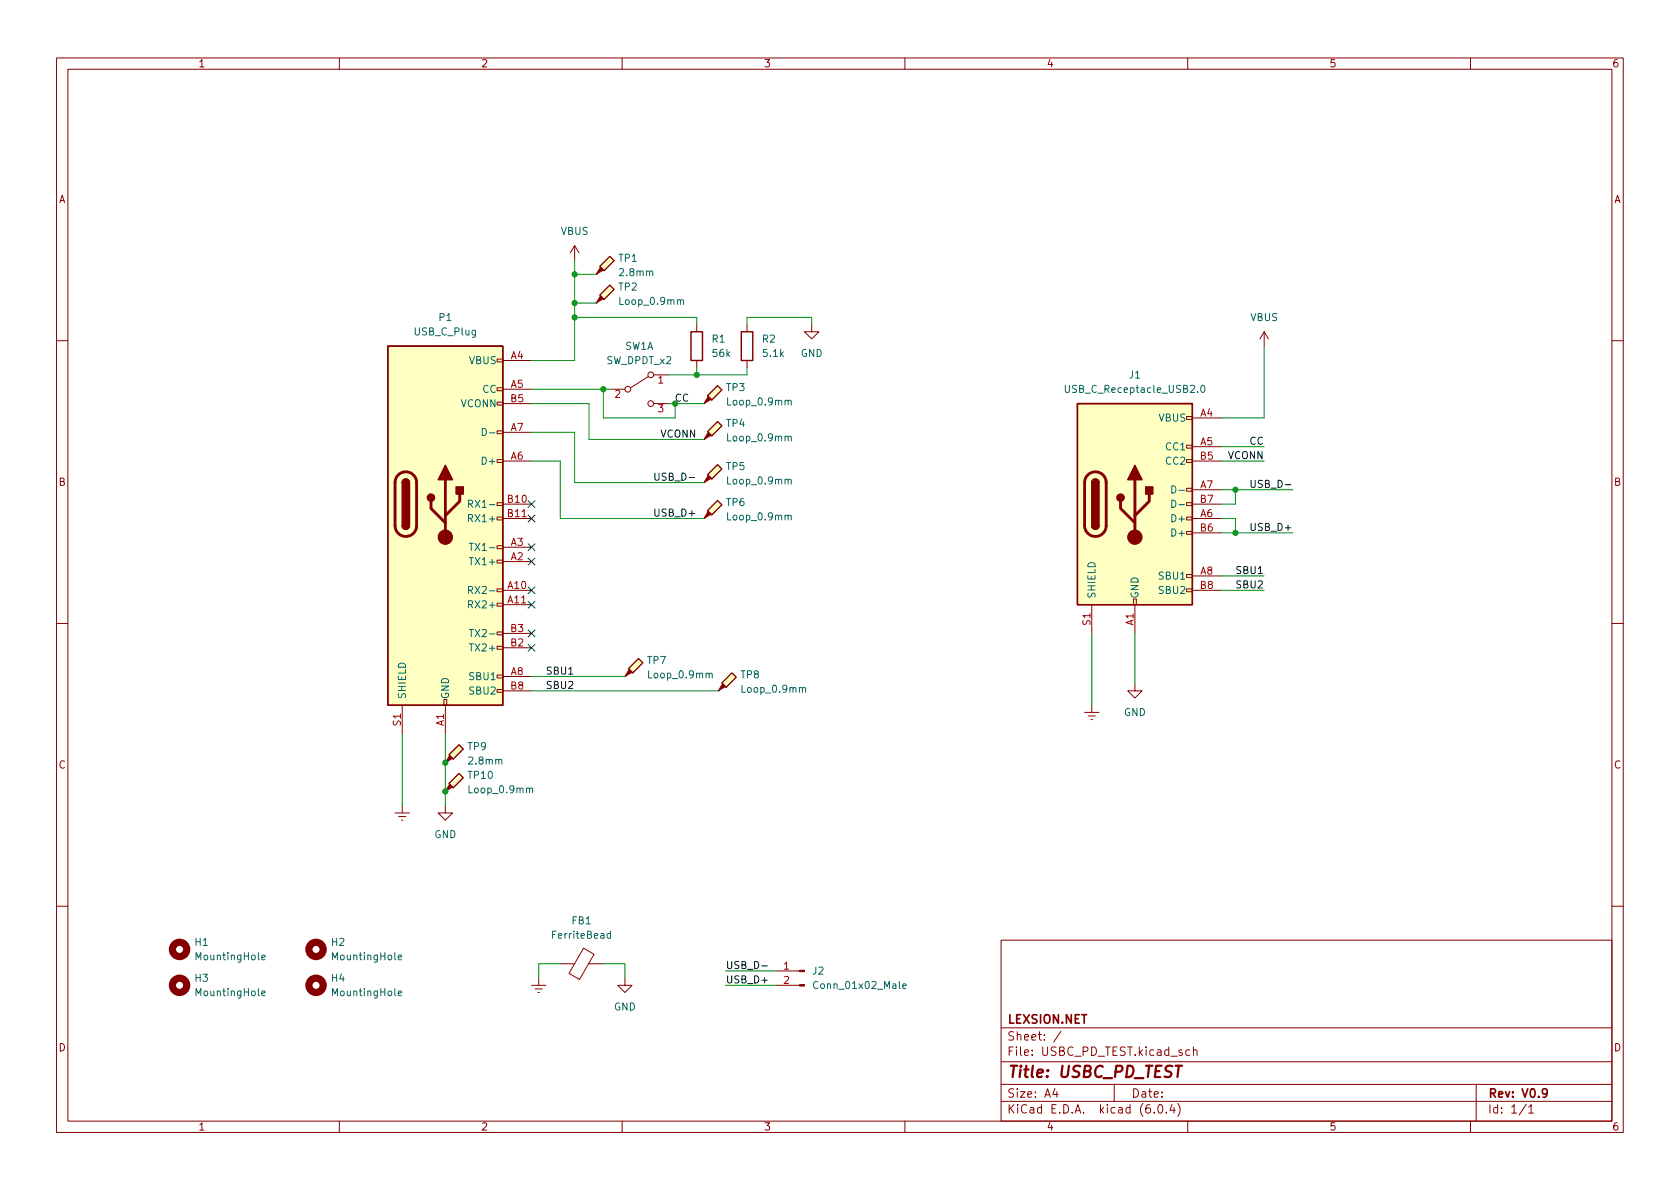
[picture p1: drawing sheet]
<svg xmlns="http://www.w3.org/2000/svg" width="297mm" height="210mm" viewBox="0 0 297 210" stroke-linecap="round" stroke-linejoin="round" font-family="sans-serif">
<g fill="none" stroke="#840000" stroke-width=".18">
<path d="M10 10.2h277v190.1h-277zM12 12.2h273v186.1h-273zM60 10.2v2M110 10.2v2M160 10.2v2M210 10.2v2M260 10.2v2M101.6 43.4l-.8 1.3M101.6 43.4v2.6M101.6 43.4l.8 1.3M105.4 48.5h.1M105.4 53.6h.1"/>
<path d="M106 47.1l1.8-1.8 .8 .8-1.8 1.8zM106 52.2l1.8-1.8 .8 .8-1.8 1.8zM123.2 57.4v1.3M132.1 57.4v1.3M143.5 57.4v1.3h1.3l-1.3 1.2-1.3-1.2h1.3M223.5 58.7l-.7 1.2M223.5 58.7v2.5M223.5 58.7l.8 1.2M10 60.2h2M87.9 76.2h1v.5h-1zM87.9 71.1h1v.5h-1zM87.9 68.6h1v.5h-1z"/>
<path d="M87.9 63.5h1v.5h-1zM88.9 68.8h5.1M88.9 71.4h5.1M88.9 63.7h5.1M88.9 76.4h5.1M107.9 68.8h2.6M114.7 66.5l-3.2 2.1M115.6 66.3h2.5M115.6 71.4h2.5M123.2 63.7v1.3M124.5 71.4h.1M124.5 77.7h.1"/>
<path d="M125.1 70l1.8-1.8 .7 .8-1.7 1.7zM126.9 74.5l.7 .8-1.7 1.8-.8-.8zM132.1 63.7v1.3M209.8 78.7h1v.5h-1zM209.8 73.7h1v.5h-1zM210.8 73.9h5.1M210.8 79h5.1M285 60.2h2M87.9 99.1h1v.5h-1zM87.9 96.5h1v.5h-1zM87.9 91.4h1v.5h-1zM87.9 88.9h1v.5h-1z"/>
<path d="M87.9 81.3h1v.5h-1zM88.9 91.7h5.1M88.9 81.5h5.1M88.9 89.1h5.1M88.9 99.3h5.1M88.9 96.8h5.1M124.5 85.3h.1M124.5 91.7h.1M125.1 83.9l1.8-1.7 .7 .7-1.7 1.8zM125.1 90.3l1.8-1.8 .7 .8-1.7 1.8zM209.8 94h1v.5h-1zM209.8 91.4h1v.5h-1z"/>
<path d="M209.8 88.9h1v.5h-1zM209.8 86.4h1v.5h-1zM209.8 81.3h1v.5h-1zM210.8 91.7h5.1M210.8 86.6h5.1M210.8 81.5h5.1M210.8 94.2h5.1M210.8 89.1h5.1M10 110.2h2M87.9 119.4h1v.5h-1zM87.9 114.3h1v.5h-1zM87.9 111.8h1v.5h-1z"/>
<path d="M87.9 106.7h1v.5h-1zM87.9 104.1h1v.5h-1zM88.9 104.4h5.1M88.9 106.9h5.1M88.9 119.6h5.1M88.9 114.5h5.1M88.9 112h5.1M110.5 119.6h.1M111.1 118.2l1.8-1.7 .8 .7-1.8 1.8zM129.4 119l.8 .8-1.8 1.7-.8-.7zM193 106.9v5.1M200.4 105.9h.5v1h-.5z"/>
<path d="M200.7 106.9v5.1M209.8 104.1h1v.5h-1zM209.8 101.6h1v.5h-1zM210.8 101.8h5.1M210.8 104.4h5.1M285 110.2h2M71.1 124.7v5.1M78.5 123.7h.5v1h-.5zM78.7 134.9h.1M78.7 139.9h.1M78.7 124.7v5.1M79.4 138.6l1.8-1.8 .7 .7-1.8 1.8z"/>
<path d="M81.2 131.7l.7 .8-1.8 1.7-.7-.7zM87.9 121.9h1v.5h-1zM88.9 122.2h5.1M127 122.2h.1M191.8 126h2.5M192.4 126.6h1.3M192.9 127.2h.3M193 124.7v1.3M200.7 120.9v1.3h1.2l-1.2 1.2-1.3-1.2h1.3M69.8 143.8h2.6M70.5 144.4h1.3M71 145h.2"/>
<path d="M71.1 142.5v1.3M78.7 142.5v1.3h1.3l-1.3 1.2-1.2-1.2h1.2M10 160.2h2M94 174.2h2.5M94.6 174.9h1.3M95.1 175.5h.3M95.2 173v1.2M99.1 170.4h2.5M103.2 167.7l1.8 1.1-2.5 4.4-1.9-1.1zM104.1 170.4h2.6M110.5 173v1.2h1.3l-1.3 1.3-1.3-1.3h1.3M137.2 174.2h4.2"/>
<path d="M137.2 171.7h4.2M177 166.3h108v32h-108zM285 160.2h2M60 198.3v2M110 198.3v2M160 198.3v2M177 194.8h108M177 191.8h108M177 187.8h108M177 181.8h108M186.5 192.5l-.4 1h1M186.9 193v1"/>
<path d="M187.6 182.4l-1.3 1.9M197 191.8v3M204.1 196.7v.1M204.9 195.4l.2-.1a.81 .81 0 0 1 .6 .7 .81 .81 0 0 1-.3 .8h-.2a.81 .81 0 0 1-.6-.6 .81 .81 0 0 1 .3-.8zM206.2 196.7v.1M207.2 195.3l-.3 1h.9M207.6 195.8v1M208.2 195.1a1.72 1.72 0 0 1 0 2.3M210 198.3v2M210.4 185.7l-.5-.1-.3 .3v.4l.2 .3h.6M211 185.8l.2-.2 .4 .1v.9M211 185.1v1.5"/>
<path d="M260 198.3v2M261 191.8v6.5M269.9 195.3l-1.3 1.9M270.3 195.8l.4-.5v1.5M270.3 196.8h.9"/>
<circle cx="111" cy="68.8" r=".51"/>
<circle cx="115.1" cy="66.3" r=".51"/>
<circle cx="115.1" cy="71.4" r=".51"/>
</g>
<path d="M273.6 193.2l-.3 .3-.5-.1-.1-.2 .1-.6 .5-.1 .2 .2a.99 .99 0 0 1-.4 1.3h-.3" fill="none" stroke="#840000" stroke-width=".3"/>
<path d="M207.9 188.5h1.1" fill="none" stroke="#840000" stroke-width=".4"/>
<g fill="#ffffc2" stroke="#ffffc2" stroke-width=".18">
<path d="M125.1 70l1.8-1.8 .7 .8-1.7 1.7z"/>
<path d="M125.1 83.9l1.8-1.7 .7 .7-1.7 1.8z"/>
<path d="M126.9 74.5l.7 .8-1.7 1.8-.8-.8z"/>
<path d="M190.5 71.4h20.3v35.5h-20.3z"/>
<path d="M125.1 90.3l1.8-1.8 .7 .8-1.7 1.8z"/>
<path d="M106 47.1l1.8-1.8 .8 .8-1.8 1.8z"/>
<path d="M106 52.2l1.8-1.8 .8 .8-1.8 1.8z"/>
<path d="M111.1 118.2l1.8-1.7 .8 .7-1.8 1.8z"/>
<path d="M68.6 61.2h20.3v63.5h-20.3z"/>
<path d="M129.4 119l.8 .8-1.8 1.7-.8-.7z"/>
<path d="M81.2 131.7l.7 .8-1.8 1.7-.7-.7z"/>
<path d="M79.4 138.6l1.8-1.8 .7 .7-1.8 1.8z"/>
</g>
<g fill="#840000" stroke="#840000" stroke-width=".18">
<path d="M125.2 70.1l.5 .5-1.2 .8z"/>
<path d="M125.2 84.1l.5 .5-1.2 .7z"/>
<path d="M125.2 76.4l.5 .6-1.2 .7z"/>
<path d="M125.2 90.4l.5 .5-1.2 .8z"/>
<path d="M106.2 47.2l.5 .5-1.3 .8z"/>
<path d="M106.2 52.3l.5 .5-1.3 .8z"/>
<path d="M111.3 118.4l.5 .5-1.3 .7z"/>
<path d="M127.8 120.9l.5 .5-1.3 .8z"/>
<path d="M141.4 174.1h.8v.3h-.8z"/>
<path d="M141.4 171.6h.8v.2h-.8z"/>
<path d="M79.5 133.6l.5 .5-1.3 .8z"/>
<path d="M79.5 138.7l.5 .5-1.3 .7z"/>
<circle cx="200.7" cy="95" r="1.27"/>
<circle cx="78.7" cy="95" r="1.27"/>
</g>
<g fill="none" stroke="#006464" stroke-width=".18">
<path d="M120.3 53.2l.2-.2 .3 .1 .1 .7M85.3 75.8a.64 .64 0 0 1 .7 .6 .64 .64 0 0 1-.7 .6zM86.5 76.5h1M139.4 71l.1-.2h.3l.1 .8M139.4 77.3l.1-.2 .3 .1 .1 .8M188.4 68.1v1.1l.2 .2h.2l.3-.2v-1.1M212.4 68.3l.2-.2a.68 .68 0 0 1 .4 .7 .68 .68 0 0 1-.4 .6l-.2-.1-.1-.4zM82.8 89.1h.7l.1-.2-.1-.3-.7-.1v1.2M82.8 91.7l.7-.1 .1-.2-.1-.3-.7-.1v1.3M83 98.6h.7M83 96.1h.7M83.2 89.1l.4 .6"/>
<path d="M83.3 96.1v1.2M139.4 84.9l.1-.2 .3 .1 .1 .8M139.4 91.3l.1-.2 .3 .1 .1 .7M207.2 85.9a.64 .64 0 0 1 .7 .6 .64 .64 0 0 1-.7 .7zM207.2 88.5a.64 .64 0 0 1 .7 .6 .64 .64 0 0 1-.7 .6zM208.5 86.7h.9M208.5 89.2h.9M82.8 104.4l.7-.1 .1-.2-.1-.3-.7-.1v1.3M82.8 106.9l.7-.1 .1-.1-.1-.3-.7-.2v1.3M83 113.9h.7M83 111.3h.7M83.2 104.4l.4 .6"/>
<path d="M83.3 111.3v1.3M125.4 119.2l.2-.2 .3 .1v.8M93.6 139.5l.2-.1h.3l.1 .8M141.9 121.8l.2-.2h.3v.8M46.3 175.7l.6-.2-.1-.2-.3-.1-.2 .2v.6h.5M46.3 169.3l.6-.1-.1-.3h-.3l-.2 .2v.6h.5M70.4 169.3l.6-.1v-.3h-.4l-.2 .2 .1 .6h.5M70.4 175.7l.6-.2v-.2l-.4-.1-.2 .2 .1 .6h.5M107.9 165.1h-.3l-.3 .2 .1 .6h.5M107.9 164.7v1.2M159.6 174.4l.6-.1v-.3h-.4l-.2 .1 .1 .7h.5"/>
</g>
<path d="M122.2 58.7h2v5h-2zM131.1 58.7h2v5h-2zM68.6 61.2h20.3v63.5h-20.3zM190.5 71.4h20.3v35.5h-20.3zM71.1 93a.64 .64 0 0 0 .7 .6 .64 .64 0 0 0 .6-.6M71.1 85.3a.64 .64 0 0 1 .7-.6 .64 .64 0 0 1 .6 .6M193 93a.64 .64 0 0 0 .7 .6 .64 .64 0 0 0 .6-.6M193 85.3a.64 .64 0 0 1 .7-.6 .64 .64 0 0 1 .6 .6" fill="none" stroke="#840000" stroke-width=".25"/>
<g fill="none" stroke="#840000" stroke-width="1.3">
<circle cx="31.7" cy="174.2" r="1.27"/>
<circle cx="31.7" cy="167.9" r="1.27"/>
<circle cx="55.9" cy="174.2" r="1.27"/>
<circle cx="55.9" cy="167.9" r="1.27"/>
</g>
<path d="M70.4 84a1.91 1.91 0 0 1 2.1-.4 1.91 1.91 0 0 1 1.2 1.7v7.7a1.91 1.91 0 0 1-1.9 1.9 1.91 1.91 0 0 1-2-1.9l.1-7.8 .1-.7zM76.2 88.6v1.3l2.5 2.6M78.7 84.8v10.2M81.3 87.4v1.2l-2.6 2.6M192.3 84a1.91 1.91 0 0 1 2.1-.4 1.91 1.91 0 0 1 1.2 1.7v7.7a1.91 1.91 0 0 1-1.9 1.9 1.91 1.91 0 0 1-1.9-1.9v-7.8l.1-.7zM198.1 88.6v1.3l2.6 2.6M200.7 84.8v10.2M203.2 87.4v1.2l-2.5 2.6" fill="none" stroke="#840000" stroke-width=".51"/>
<g fill="#840000" stroke="#840000" stroke-width=".25">
<path d="M193 93h1.3a.64 .64 0 0 1-.6 .6 .64 .64 0 0 1-.7-.6z"/>
<path d="M193 85.3h1.3v7.7h-1.3z"/>
<path d="M193.2 84.9a.64 .64 0 0 1 .7-.1 .64 .64 0 0 1 .4 .5h-1.3z"/>
<path d="M200.7 82.3l1.2 2.5h-2.5z"/>
<path d="M202.6 86.1h1.2v1.3h-1.2z"/>
<path d="M71.1 93h1.3a.64 .64 0 0 1-.6 .6 .64 .64 0 0 1-.7-.6z"/>
<path d="M71.1 85.3h1.3v7.7h-1.3z"/>
<path d="M71.3 84.9a.64 .64 0 0 1 .7-.1 .64 .64 0 0 1 .4 .5h-1.3z"/>
<path d="M78.7 82.3l1.3 2.5h-2.5z"/>
<path d="M80.6 86.1h1.3v1.3h-1.3z"/>
<circle cx="198.1" cy="88" r=".63"/>
<circle cx="76.2" cy="88" r=".63"/>
</g>
<path d="M115.8 83.7v1l.2 .2h.3l.2-.2v-1M221.2 84.9v1.1l.2 .2h.3l.2-.2v-1.1M134.7 170.8h1" fill="none" stroke="#0f0f0f" stroke-width=".18"/>
<g fill="none" stroke="#009600" stroke-width=".18">
<path d="M101.6 56.1h21.6v1.3M101.6 46v17.7h-7.6M101.6 48.5h3.8M101.6 53.6h3.8M132.1 57.4v-1.3h11.4v1.3M94 71.4h10.1v6.3h20.4M94 68.8h13.9M94 76.4h7.6v8.9h22.9M106.7 68.8v5.1h12.7v-2.5M118.1 71.4h6.4M123.2 65v1.3M132.1 65v1.3h-14"/>
<path d="M215.9 79h7.6M223.5 61.2v12.7h-7.6M94 81.5h5.1v10.2h25.4M215.9 94.2h12.7M215.9 91.7h2.5v2.5M215.9 86.6h12.7M215.9 81.5h7.6M218.4 86.6v2.5h-2.5M94 119.6h16.5M193 112v12.7M200.7 112v8.9M215.9 101.8h7.6"/>
<path d="M215.9 104.4h7.6M71.1 129.8v12.7M78.7 129.8v12.7M94 122.2h33M99.1 170.4h-3.9v2.6M106.7 170.4h3.8v2.6M128.3 171.7h8.9M128.3 174.2h8.9"/>
</g>
<g fill="none" stroke="#000084" stroke-width=".18">
<path d="M93.4 88.5l1.2 1.3M93.4 91.1l1.2 1.2M93.4 96.2l1.2 1.2M93.4 98.7l1.2 1.2M94.6 88.5l-1.2 1.3M94.6 91.1l-1.2 1.2M94.6 96.2l-1.2 1.2M94.6 98.7l-1.2 1.2M93.4 103.8l1.2 1.2M93.4 106.3l1.2 1.2M93.4 111.4l1.2 1.2M93.4 113.9l1.2 1.3"/>
<path d="M94.6 103.8l-1.2 1.2M94.6 106.3l-1.2 1.2M94.6 111.4l-1.2 1.2M94.6 113.9l-1.2 1.3"/>
</g>
<g fill="#009600" stroke="#009600" stroke-width=".18">
<circle cx="106.7" cy="68.8" r=".46"/>
<circle cx="123.2" cy="66.3" r=".46"/>
<circle cx="119.4" cy="71.4" r=".46"/>
<circle cx="218.4" cy="94.2" r=".46"/>
<circle cx="218.4" cy="86.6" r=".46"/>
<circle cx="78.7" cy="134.9" r=".46"/>
<circle cx="78.7" cy="139.9" r=".46"/>
<circle cx="101.6" cy="56.1" r=".46"/>
<circle cx="101.6" cy="48.5" r=".46"/>
<circle cx="101.6" cy="53.6" r=".46"/>
</g>
<text font-size="2.8" fill="#840000" x="178" y="190.6">Title: USBC_PD_TEST</text>
<g font-size="2.1" fill="#840000">
<text x="178" y="184">Sheet: /</text>
<text x="178" y="181">LEXSION.NET</text>
<text x="178" y="186.7">File: USBC_PD_TEST.kicad_sch</text>
<text x="178" y="196.9">KiCad E.D.A. kicad (6.0.4)</text>
<text x="178" y="194.1">Size: A4</text>
<text x="200" y="194.1">Date:</text>
<text x="263" y="194.1">Rev: V0.9</text>
<text x="263" y="196.9">Id: 1/1</text>
</g>
<g font-size="1.8" fill="#840000">
<text x="35" y="11.9">1</text>
<text x="85" y="11.9">2</text>
<text x="135" y="11.9">3</text>
<text x="185" y="11.9">4</text>
<text x="235" y="11.9">5</text>
<text x="285" y="11.9">6</text>
<text x="10.3" y="35.9">A</text>
<text x="285.3" y="35.9">A</text>
<text x="10.3" y="85.9">B</text>
<text x="285.3" y="85.9">B</text>
<text x="10.3" y="135.9">C</text>
<text x="285.3" y="135.9">C</text>
<text x="10.3" y="185.9">D</text>
<text x="285.3" y="185.9">D</text>
<text x="35" y="199.9">1</text>
<text x="85" y="199.9">2</text>
<text x="135" y="199.9">3</text>
<text x="185" y="199.9">4</text>
<text x="235" y="199.9">5</text>
<text x="285" y="199.9">6</text>
</g>
<g font-size="1.8" fill="#006464">
<text x="99.1" y="41.5">VBUS</text>
<text x="109.4" y="46.3">TP1</text>
<text x="109.4" y="51.4">TP2</text>
<text x="109.7" y="48.8">2.8mm</text>
<text x="109.8" y="53.9">Loop_0.9mm</text>
<text x="73.3" y="59.3">USB_C_Plug</text>
<text x="77.7" y="56.8">P1</text>
<text x="221.1" y="56.8">VBUS</text>
<text x="83" y="64.4">VBUS</text>
<text x="107.2" y="64.4">SW_DPDT_x2</text>
<text x="110.5" y="61.8">SW1A</text>
<text x="125.9" y="60.6">R1</text>
<text x="126.1" y="63.1">56k</text>
<text x="134.8" y="60.6">R2</text>
<text x="135" y="63.1">5.1k</text>
<text x="141.5" y="63.1">GND</text>
<text x="85.3" y="69.5">CC</text>
<text x="128.5" y="69.1">TP3</text>
<text x="128.8" y="71.7">Loop_0.9mm</text>
<text x="188.9" y="69.5">USB_C_Receptacle_USB2.0</text>
<text x="199.7" y="66.9">J1</text>
<text x="81.5" y="72">VCONN</text>
<text x="128.5" y="75.5">TP4</text>
<text x="204.9" y="74.5">VBUS</text>
<text x="85.6" y="82.2">D+</text>
<text x="128.5" y="83.1">TP5</text>
<text x="128.8" y="78">Loop_0.9mm</text>
<text x="206.3" y="79.6">CC1</text>
<text x="206.3" y="82.2">CC2</text>
<text x="83.9" y="89.8">RX1-</text>
<text x="128.5" y="89.5">TP6</text>
<text x="128.8" y="85.7">Loop_0.9mm</text>
<text x="83.4" y="92.3">RX1+</text>
<text x="128.8" y="92">Loop_0.9mm</text>
<text x="207.5" y="92.3">D+</text>
<text x="207.5" y="94.9">D+</text>
<text x="83.6" y="99.9">TX1+</text>
<text x="84.1" y="97.4">TX1-</text>
<text x="83.4" y="107.6">RX2+</text>
<text x="83.9" y="105">RX2-</text>
<text x="193.7" y="105.9" transform="rotate(-90 193.7 105.9)">SHIELD</text>
<text x="201.3" y="105.9" transform="rotate(-90 201.3 105.9)">GND</text>
<text x="205.1" y="102.5">SBU1</text>
<text x="205.1" y="105">SBU2</text>
<text x="84.1" y="112.6">TX2-</text>
<text x="83.6" y="115.2">TX2+</text>
<text x="114.5" y="117.4">TP7</text>
<text x="114.9" y="119.9">Loop_0.9mm</text>
<text x="131" y="119.9">TP8</text>
<text x="71.8" y="123.7" transform="rotate(-90 71.8 123.7)">SHIELD</text>
<text x="79.4" y="123.7" transform="rotate(-90 79.4 123.7)">GND</text>
<text x="83.2" y="120.3">SBU1</text>
<text x="83.2" y="122.8">SBU2</text>
<text x="131.4" y="122.5">Loop_0.9mm</text>
<text x="198.7" y="126.6">GND</text>
<text x="82.7" y="132.6">TP9</text>
<text x="82.8" y="137.7">TP10</text>
<text x="83" y="135.2">2.8mm</text>
<text x="83.1" y="140.3">Loop_0.9mm</text>
<text x="76.8" y="148.2">GND</text>
<text x="34.5" y="167.3">H1</text>
<text x="58.6" y="167.3">H2</text>
<text x="97.9" y="166">FerriteBead</text>
<text x="101.1" y="163.4">FB1</text>
<text x="34.5" y="173.6">H3</text>
<text x="34.9" y="169.8">MountingHole</text>
<text x="58.6" y="173.6">H4</text>
<text x="59" y="169.8">MountingHole</text>
<text x="143.7" y="172.3">J2</text>
<text x="34.9" y="176.1">MountingHole</text>
<text x="59" y="176.1">MountingHole</text>
<text x="108.5" y="178.7">GND</text>
<text x="144.4" y="174.9">Conn_01x02_Male</text>
</g>
<g font-size="1.8" fill="#a90000">
<text x="90.3" y="63.5">A4</text>
<text x="90.3" y="68.6">A5</text>
<text x="90.3" y="71.1">B5</text>
<text x="108.7" y="70.4">2</text>
<text x="116.3" y="67.8">1</text>
<text x="90.3" y="76.2">A7</text>
<text x="116.3" y="72.9">3</text>
<text x="212.2" y="73.7">A4</text>
<text x="90.3" y="81.3">A6</text>
<text x="212.2" y="78.7">A5</text>
<text x="212.2" y="81.3">B5</text>
<text x="89.8" y="88.9">B10</text>
<text x="212.2" y="86.4">A7</text>
<text x="212.2" y="88.9">B7</text>
<text x="89.8" y="91.4">B11</text>
<text x="212.2" y="91.4">A6</text>
<text x="212.2" y="94">B6</text>
<text x="90.3" y="99.1">A2</text>
<text x="90.3" y="96.5">A3</text>
<text x="212.2" y="101.6">A8</text>
<text x="89.8" y="104.1">A10</text>
<text x="89.8" y="106.7">A11</text>
<text x="212.2" y="104.1">B8</text>
<text x="90.3" y="111.8">B3</text>
<text x="192.8" y="110.5" transform="rotate(-90 192.8 110.5)">S1</text>
<text x="200.4" y="110.6" transform="rotate(-90 200.4 110.6)">A1</text>
<text x="90.3" y="119.4">A8</text>
<text x="90.3" y="114.3">B2</text>
<text x="90.3" y="121.9">B8</text>
<text x="70.9" y="128.3" transform="rotate(-90 70.9 128.3)">S1</text>
<text x="78.5" y="128.4" transform="rotate(-90 78.5 128.4)">A1</text>
<text x="138.6" y="171.4">1</text>
<text x="138.6" y="174">2</text>
</g>
<g font-size="1.8" fill="#0f0f0f">
<text x="119.4" y="71">CC</text>
<text x="116.8" y="77.4">VCONN</text>
<text x="217.1" y="81.2">VCONN</text>
<text x="221" y="78.6">CC</text>
<text x="116.6" y="85">USB_D-</text>
<text x="222" y="86.3">USB_D-</text>
<text x="116.2" y="91.3">USB_D+</text>
<text x="221.6" y="93.9">USB_D+</text>
<text x="218.8" y="101.5">SBU1</text>
<text x="218.8" y="104">SBU2</text>
<text x="96.9" y="119.3">SBU1</text>
<text x="96.9" y="121.8">SBU2</text>
<text x="128.3" y="173.9">USB_D+</text>
<text x="128.3" y="171.3">USB_D-</text>
</g>
</svg>
